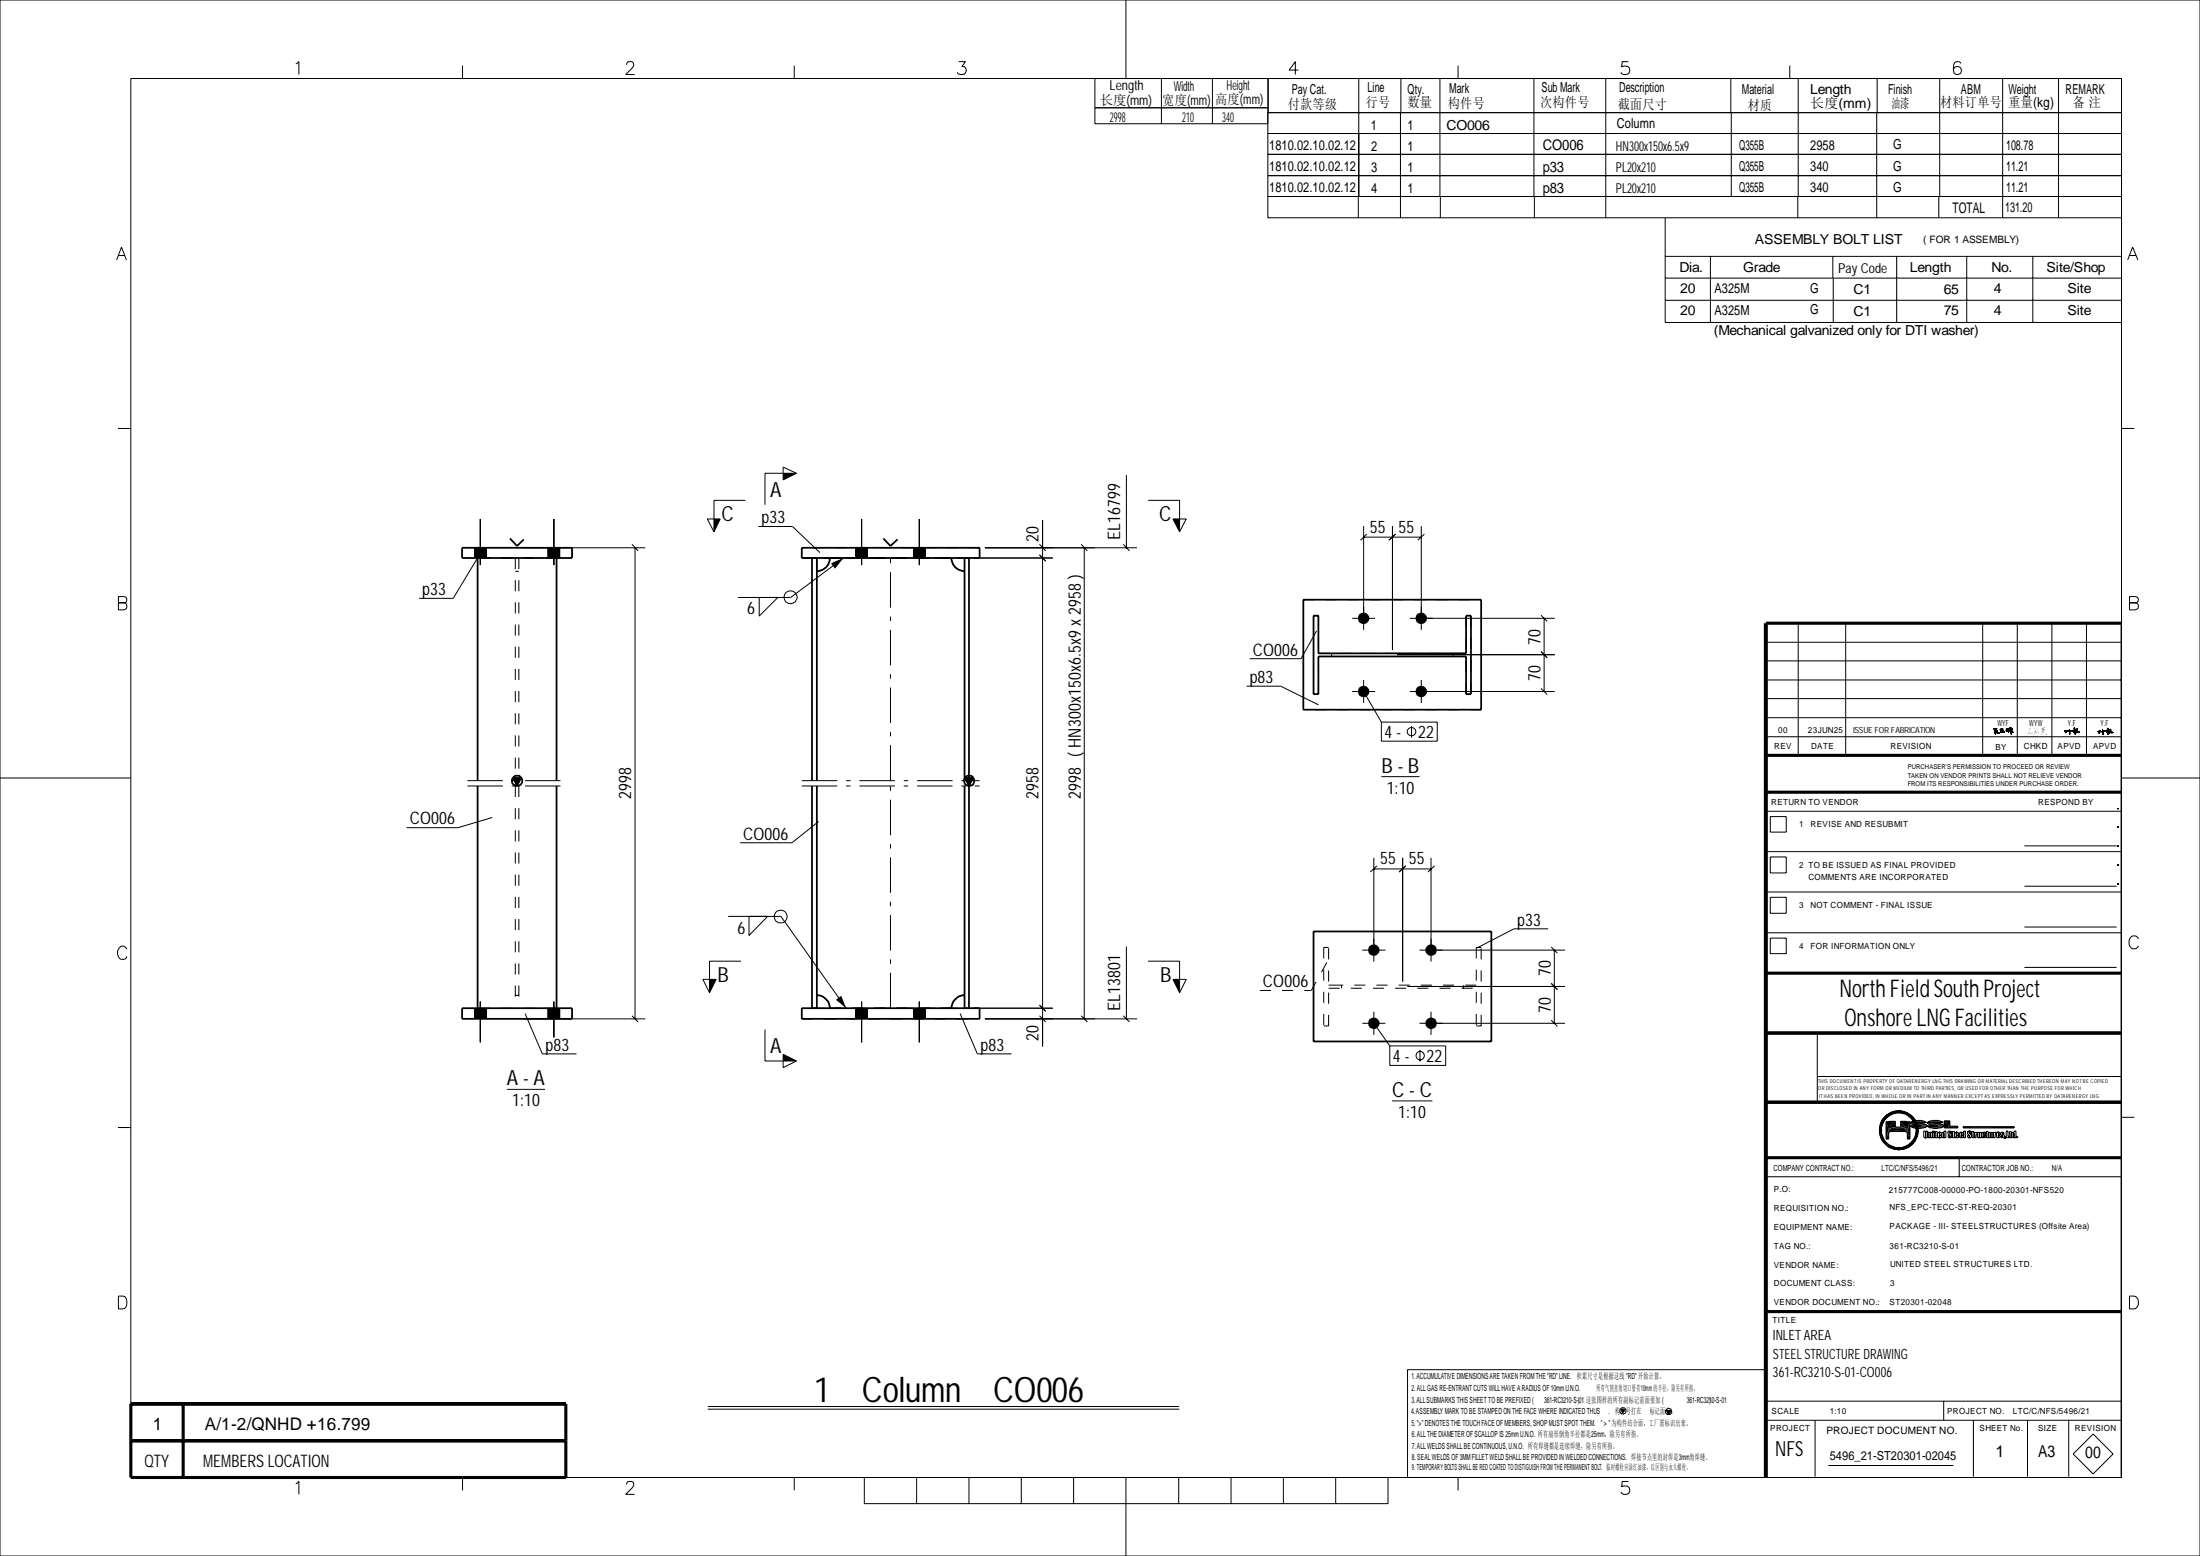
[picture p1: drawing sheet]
<svg xmlns="http://www.w3.org/2000/svg" width="420mm" height="297mm" viewBox="0 0 420 297" stroke-linecap="round" stroke-linejoin="round" font-family="sans-serif">
<g fill="none" stroke="#000" stroke-width=".19">
<path d="M0 0h420v297h-420zM25 15h380v267h-380zM56.5 12.2l.6-.4v2.4M88.3 12.5v2.5M119.6 12.4l.2-.5h1a.84 .84 0 0 1-.2 1.1l-1.1 1.2h1.7M151.6 12.5v2.5M183 11.8h1.3l-.7 .9 .6 .1 .3 .5a.91 .91 0 0 1-.7 .9 .91 .91 0 0 1-1-.4M209 15v8.6h33.1M215 0v15M221.7 15v8.6M231.5 15v8.6M242.1 15v26.6h162.9"/>
<path d="M242.1 15v6.5M247.9 13.4h-1.8l1.2-1.6v2.4M259.4 15v22.5M267.5 15v6.5M274.9 15v22.5M278.4 12.5v2.5M292.9 15v22.5M306.6 15v26.6M310.9 11.8h-1.2l-.1 1a.9 .9 0 0 1 1.3 0 .9 .9 0 0 1-.1 1.3 1.05 1.05 0 0 1-1.3-.3M330.5 15v6.5M341.7 12.5v2.5M343.3 15v22.5"/>
<path d="M358.4 15v6.5M370.3 15v22.5M374.4 12.1a.78 .78 0 0 0-1.4 .1v1.2M382.4 15v26.6M393 15v26.6M209 20.6h33.1M242.1 21.5h162.9M242.1 29.5h162.9M242.1 33.5h162.9M259.3 37.5v4.1M267.4 21.5v20.1M275 37.5v4.1"/>
<path d="M292.9 37.5v4.1M330.5 21.5v16M343.2 37.5v4.1M358.3 21.5v20.1M370.2 37.5v4M405 25.5h-162.9M405 37.5h-162.9M22.3 49.6l.9-2.4 .9 2.4M22.6 48.8h1.2M317.9 57.3h87.1M317.9 41.6v20h87.1M317.9 48.9h87.1"/>
<path d="M317.9 53.1h87.1M326.6 53.2v8.4M326.6 48.9v4.2M349.9 48.9v4.2M350 53.2v8.4M362.1 53.2v8.4M362.1 48.9v4.2M375.5 53.2v8.4M375.5 48.9v4.2M388.1 53.2v8.4M388.1 48.9v4.2M406.2 49.6l1-2.4 1 2.4"/>
<path d="M406.6 48.8h1.2M22.5 81.8h2.5M91.7 99.1v8.8M105.7 99.1v8.8M135 99.1h2.5l-1.2 2.4zM142.3 95.5h-6v6M149.5 89.2l2.6 1.1-2.6 1.3zM152.1 90.3h-6.1v6.1M164.5 99.1v8.8M175.5 99.1v8.8M199.1 99.3v100.4M215.1 90.7v13.9"/>
<path d="M219.2 95.5h6v6M223.9 99.1h2.6l-1.3 2.4zM405 81.8h2.5M22.6 113.9l1.4 .1 .2 .4-.1 .4-.1 .2-.4 .1h.4l.1 .2a.82 .82 0 0 1-.1 .9l-.4 .2h-1zM22.6 115.1h1M90.6 104.6v1.9M91.8 105.5l-5.3 8.7h-6.5M92.8 104.6v1.9M99.7 104.6h23.5M104.6 104.6v1.9M106.8 104.6v1.9M120.6 103.9l1.2 1.3"/>
<path d="M121.2 104.6v89.9M144.8 100.5h6.5l5.2 5M144.9 114v3.6l3.6-3.6M161 106.5l-10 7.5h-10.1M163.4 104.6v1.9M165.6 104.6v1.9M174.4 104.6v1.9M176.6 104.6v1.9M186 106.5h15M188 104.6h29.1M198.5 105.9l1.1 1.2M198.5 103.9l1.1 1.3"/>
<path d="M206.4 103.9l1.2 1.3M207 104.6v89.9M214.5 103.9l1.1 1.3M258.1 118h4.5M260.3 100.4v19.8M260.9 101.9l-1.1 1.2M265.9 100.4v23.6M266.4 101.9l-1.2 1.2M271.4 100.4v19.8M271.4 102.5h-11.1M271.9 101.9l-1.2 1.2M294.2 117.4l1.2 1.2"/>
<path d="M294.8 118v14M296.8 118h-27.6M343.3 119v25.2M352.4 119v25.2M378.5 119v25.2M385.1 119v25.2M391.8 119v25.2M398.4 119v25.2M405 119v162.9M406.6 113.9l1.4 .1a.6 .6 0 0 1 .2 .6 .6 .6 0 0 1-.5 .5 .68 .68 0 0 1 .6 .4 .68 .68 0 0 1-.1 .7l-.5 .2h-1.1zM406.6 115.1h1.1M238 131h6.5l7.2 3.5"/>
<path d="M251.4 120.4l-3 5.3h-9.8M258.1 132h4.5M260.3 129.8v4.4M260.3 132l3.4 5.8M263.7 137.8h10.7v3.7h-10.7zM266.8 125h30M269.2 132h27.6M269.5 138.6v2.2M271.4 129.8v4.4M294.2 131.4l1.2 1.2M294.2 124.4l1.2 1.2M337.1 126.2h67.9"/>
<path d="M337.1 122.6h67.9M337.1 137h67.9M337.1 133.4h67.9M337.1 129.8h67.9M380.7 139.1l.3-.1-.1 .1M380.7 139.8v.1M380.8 139.5h.3M380.8 139.8l-.1 .1M380.9 139l-.2 .2v.2h.2M380.9 139.8l-.2 .1M380.9 139.7v.1M381 139.4h.1"/>
<path d="M381 139.9l-.1 .1M381 139.1h.2M381.1 139.4l-.2 .1M381.1 139.7l-.1 .2M381.2 139.1h.1M381.2 139.4l-.3 .5M381.2 139.3l-.3 .1M381.2 139.4h-.1M381.2 139.4l-.3 .2M381.2 139.4l-.3 .1M381.2 139.4l-.1 .2M381.2 139.6l-.3 .3"/>
<path d="M381.2 139.7l-.2 .2M381.3 139.5h.1M381.3 139.1l-.3 .3h.2M381.3 139.7h.1M381.3 139l-.1 .1M381.3 139.1l-.2 .1M381.3 139.1l-.4 .3M381.3 139.2l-.4 .2M381.3 139.6l-.4 .3M381.3 139.7l-.3 .2M381.3 139.7l-.2 .1M381.3 139.7l-.1 .1 .1-.1"/>
<path d="M381.3 139.7v.1M381.3 139.9h.2M381.3 139.4l-.4 .4M381.3 139.8v.1M381.4 139.8l-.1 .1M381.5 140h.1M381.5 139.9l-.1 .1M381.5 139.9v.1M381.6 140h.1M381.9 139.4h.1M382 139.4l.2 .1-.1 .1M382 139.8h.2"/>
<path d="M382 139.2l-.1 .1M382 139.4l-.1 .1M382.1 139.3l.1 .1-.2 .2h.2M382.1 139.2l.1-.1zM382.2 139.2l-.4 .1M382.2 139.7v.1M382.2 139.8l.2-.2v.2M382.3 139.3v.3l.2-.1M382.3 139.1l-.2 .2M382.4 139.1v.1M382.4 139.4l.1 .1M382.5 139.5l-.2 .3"/>
<path d="M382.5 139.6l-.3 .2M382.6 139.7l-.2 .1 .4-.1M382.9 139.4h.1M383 139.4h.1M383.1 139.4h-.1M383.1 139.4l-.1 .1M383.1 139.4v.2M383.2 139.1l.1 .3M383.2 139v.1M383.3 139l-.1 .1M383.4 139.5l-.3 .1M383.5 139.4l-.4 .2"/>
<path d="M383.5 139.2h.1M383.6 139.4h.4l-.2 .2M383.6 139.4h.1M383.6 139l.2-.1-.3 .2M383.7 139l.4 .1M383.7 139.2l-.1 .1M383.7 139.1l-.2 .1M383.8 139.2h.4M383.8 139.2l-.3 .3v.2M383.8 139.6h.1M383.8 139.2h.1M383.8 138.9h.1"/>
<path d="M383.8 139l-.3 .2M383.8 139.6v.1M383.9 139.8v.1M383.9 138.9l-.4 .3M383.9 138.9h-.2M383.9 139.4h-.1M383.9 139.9l.1-.1v.2M383.9 139.5h.1M384 140v.3M384 139.4h-.2M384 139.4h.1M384 139.5l-.1 .4"/>
<path d="M384 139.5l-.2 .2M384 139.7l-.1 .1M384 139.9l.3-.2-.2 .2M384.1 139.1h.1M384.1 139.6l.1 .1-.2 .3M384.1 139.2l-.1 .2M384.1 139.1l-.5 .3M384.1 139.1l-.1 .1M384.1 139.4l-.3 .3M384.1 139.4l-.3 .2M384.1 139.6l-.2 .2M384.1 139.6l-.2 .3"/>
<path d="M384.2 139.1l-.5 .3 .2-.1M384.2 139.1l-.4 .3M384.2 139.3l.1-.1-.5 .3M384.2 139.2l-.2 .2M384.2 139.2l-.1 .2M384.4 139.7v.1M394.2 139.4v.2M394.3 139.7l.2 .1-.1 .1M394.3 139.9h.1M394.4 139.9h.1M394.5 139.4v.1M394.5 139.6l-.2 .1"/>
<path d="M394.5 139.4h.1M394.5 139.4l-.1 .1M394.5 139.4l-.2 .3M394.6 139.4v.2l.4-.1M394.6 139.4l-.2 .2M394.6 139.4l-.1 .1M395.1 139.4h.1M395.1 139.3v.1M395.1 139.5l.4-.1-.1 .1M395.1 139.5l-.1 .1 .1-.2 .1 .7M395.1 139.5v.1M395.2 139.4h-.1"/>
<path d="M395.2 139.5l-.1 .1M395.4 139.4l-.1 .1M395.7 139.4h.1M395.8 139.4v.1M395.8 139.6l.1 .1M395.8 139.4h-.1M395.8 139.4v.2M396 139.1h.2v.3M396 139.7l.2 .1M396 139.1v.2M396 139.6v.1M396.1 138.9v.2"/>
<path d="M396.1 139l-.1 .1M396.2 139.4v.2M396.2 139.4l-.4 .2M396.2 139.4l-.2 .1M396.2 139.8l-.1 .1M396.2 139.8v.3M396.2 139.6l-.1 .1M396.3 139.5l-.2-.1-.3 .2M396.3 139.4l-.2 .3M396.3 139.5l-.3 .2M396.3 139.5l-.2 .2M396.4 139.4h.1"/>
<path d="M396.4 139.7v.1M396.4 139.3l.3-.2zM396.5 139.2h.2l-.3 .3 .1 .1M396.5 139.4h.1M396.5 139.6v.3l-.1-.1M396.5 139.6l-.1 .1M396.6 139.4h.1M396.6 139.2l-.1 .1M396.7 139.4v.2M396.7 139.8h.4M396.7 139.4h-.2M396.7 139.6l-.1 .1"/>
<path d="M396.7 139.6v.2M396.7 139.7v.1M397 139.7l-.2 .2M400.6 139.5v.1M400.6 139.7h.1M400.6 139.6v.1M400.7 139.7l-.1 .2h.2M400.8 139.5h.2M400.8 139.6l-.2 .1M400.9 139.5l-.2 .1M401 139.6h.1M401 139.5l-.3 .2"/>
<path d="M401 139.5v.1M401.1 139.5l-.1 .1M401.1 139.6l-.1 .1M401.1 139.6h.1M401.2 139.6v.1M401.3 139.6l-.1 .1M401.4 139.4l.1 .1-.2 .1M401.4 139.6l.1 .6M401.6 139.5l-.2 .2 .1 .1M401.6 139.4l-.3 .2M401.7 139.5l-.1 .1M401.7 139.5v.1l.1-.1"/>
<path d="M401.8 139.5l-.1 .1M401.8 139.5v.1M402.1 139.4v.2h.2M402.3 139.7v.1M402.3 139h.1M402.3 139.1h.2v.3l-.3 .3 .1 .1M402.3 139.1v.2M402.4 139l-.1 .1M402.4 139l-.1 .2M402.4 139.4h.1M402.4 139.7h.1M402.4 139.8l.1 .1"/>
<path d="M402.5 139.4l-.3 .2M402.5 139.4l-.1 .1h.2M402.5 139.4v.1M402.5 139.9v.3M402.5 139.6l-.2 .2M402.5 139.9l-.1 .1M402.6 139.4l-.1 .2M402.6 139.7l-.2 .1M402.7 139.5l-.3 .3M402.7 139.5l-.2 .1M402.7 139.5l-.4 .3M402.7 139.6l-.3 .2"/>
<path d="M402.8 139.4h.2v.3M402.8 139.6h.1M402.8 139.4l.2-.2-.2 .2M402.8 139.5v.1M402.8 139.9h.1M402.8 139.4v.1M402.8 139.6v.2M402.8 139.3v.1M402.8 139.9v.1M402.8 139.8v.1M402.9 139.3l.1 .1M402.9 139.2l-.1 .1"/>
<path d="M403 139.7l.1 .1M403 139.4h-.2M403 139.4l-.2 .2M403 139.7l-.1 .1M403.1 139.9h.3M403.1 139.8l-.1 .1M403.1 139.8v.1M403.2 139.8l-.1 .1M403.3 139.9l.1-.1zM403.4 139.7v.2M403.4 139.8v.1M0 148.5h25"/>
<path d="M94 156l-6.5 2h-9.9M156.3 156.8l-5.1 4.1h-9.9M263.7 148.3h7.3M337.1 154.9h67.9M337.1 140.6h67.9M338 155.9h3v2.9h-3zM380.9 140h.1M396.2 140.1h.1M396.2 140v.1M401.6 140.1l-.1 .1zM402.5 140.1h.1M402.5 140.2h.1"/>
<path d="M402.6 140.1l-.1 .1M402.6 140v.1M404.3 154.3h.2M404.3 157.9h.2M405 148.5h15M139 174.9h10.1l12.4 17.5M143 174.9v3.7l3.6-3.7M262.3 163.7v19.9M262.9 165.3l-1.3 1.2M267.8 163.7v23.7M268.4 165.3l-1.3 1.2M273.2 163.7v19.9"/>
<path d="M273.2 165.9h-10.9M273.9 165.3l-1.3 1.2M295.6 177.3h-6.5l-7.1 3.6M337.1 162.6h67.9M337.1 178.1h67.9M337.1 170.3h67.9M338 163.6h3v3h-3zM338 171.3h3v3h-3zM338 179.1h3v2.9h-3zM386.5 161.5h17.6M386.5 169.2h17.6M386.5 177h17.6"/>
<path d="M404.3 161.5h.2M404.3 165.1h.2M404.3 168.7h.2M408.3 179.2a.91 .91 0 0 0-1.1-.6 .91 .91 0 0 0-.7 1 1.12 1.12 0 0 0 .2 1.2 1.12 1.12 0 0 0 1.2 .2l.4-.5M24.2 181.2a.83 .83 0 0 0-.8-.6 .83 .83 0 0 0-.8 .6 1.44 1.44 0 0 0 .6 1.9 .78 .78 0 0 0 1-.6M90.6 192.4v2.1M91.7 191.2v7.8M92.8 192.4v2.1M99.7 194.5h23.5M100.2 193.5l3.3 7.7h6.6M104.6 192.4v2.1M105.7 191.2v6.8"/>
<path d="M106.8 192.4v2.1M120.6 193.9l1.2 1.2M134.2 186.9h2.5l-1.2 2.6zM141.5 183.5h-6v6M146 196.5v6h6.1M163.4 192.4v2.1M164.5 191.2v7.8M165.6 192.4v2.1M174.4 192.4v2.1M175.5 191.2v7.8M176.6 192.4v2.1M183.3 193.5l3.3 7.7h6.5"/>
<path d="M186 192.4h15M188 194.5h29.1M198.5 193.9l1.1 1.2M198.5 191.9l1.1 1.1M206.4 193.9l1.2 1.2M214.5 193.9l1.1 1.2M215.1 180.7v13.8M219.2 183.5h6v6M223.9 186.9h2.6l-1.3 2.6zM260.1 181.4h4.4M260.1 195.3h4.4M262.3 193.1v4.4"/>
<path d="M262.3 195.3l3 4.3M265.3 199.6h10.7v3.8h-10.7zM268.7 188.3h30.1M271 181.4h27.8M271 195.3h27.8M273.2 193.1v4.4M296.2 194.7l1.1 1.2M296.2 187.7l1.1 1.2M296.2 180.8l1.1 1.1M296.8 181.4v13.9M347 197.2v13.1M386.5 184.7h17.6"/>
<path d="M22.5 215.2h2.5M96.8 207.9h7.3M149.5 201.3l2.6 1.2-2.6 1.3zM265.8 210.1h7.7M271.1 200.4v2.2M347 205.5h58M358.8 215.7h.4M358.8 215.7v.1M358.8 215.7a3.7 3.7 0 0 1 3.7-3.7 3.7 3.7 0 0 1 3.8 3.7M358.8 215.7a3.7 3.7 0 0 0 3.7 3.8 3.7 3.7 0 0 0 3.8-3.8M359.2 215.7l-.4 .4M359.2 217.5l.4-.2-.4 .3"/>
<path d="M359.2 215.5l-.4 .4M359.2 215.6l-.4 .4M359.2 215.8l-.4 .4M359.2 215.9l-.4 .4M359.2 216.1l-.4 .3M359.2 216.2l-.3 .3M359.2 216.2l-.3 .4M359.2 216.3l-.3 .4M359.2 216.4l-.3 .4M359.2 215.1l-.4 .5M359.2 215.2l-.4 .4M359.2 215.3l-.4 .4"/>
<path d="M359.2 215.7a3.3 3.3 0 0 1 3.3-3.3 3.3 3.3 0 0 1 3.3 3.3M359.2 215.7a3.3 3.3 0 0 0 3.3 3.3 3.3 3.3 0 0 0 3.3-3.3M359.3 216.6l-.3 .3M359.3 216.7l-.3 .3M359.3 216.7l-.3 .4M359.3 214.7l-.5 .6M359.3 214.9l-.5 .5M359.4 216.8l-.3 .4M359.4 216.9l-.3 .4M359.4 217l-.2 .3M359.4 214.5l-.6 .6M359.5 217.1l-.3 .2"/>
<path d="M359.5 217.2l-.3 .2M359.5 214.4l-.6 .7M359.6 217.3l-.3 .4M359.6 214.1l-.7 .8M359.7 217.4l-.4 .4M359.7 217.5l-.3 .3 .3-.2M359.8 217.7l-.3 .2M359.8 217.8l-.2 .2M359.8 213.9l-.9 .8M359.9 217.8l-.3 .3M359.9 217.8l-.2 .4 .3-.3M360.1 218.6l.3-.2-.2 .3"/>
<path d="M360.1 214.1h.5v1.2l.2 .3h3l.4-.3v-1.2h.5v3.3h-.5v-1.2l-.4-.2h-3l-.2 .2v1.2h-.5zM360.2 218.1l-.4 .3 .3-.4-.4 .3M360.3 218.3l-.3 .2 .3-.3-.4 .2M360.3 212.7l-.8 .9M360.5 218.4l-.2 .3M360.6 218.4l-.3 .4M360.7 218.5l-.4 .3M360.7 212.5l-1.5 1.4M360.7 214h1.2l.1 1.1h.9v-1.1h1.1v1.1l-.7 .4h-1.9l-.5-.2-.2-.3zM360.8 218.5l-.4 .4M360.8 218.6l-.3 .3M360.8 218.6l-.2 .3"/>
<path d="M360.9 218.7l-.2 .3 .3-.3M360.9 212.3l-1.7 1.8M361.1 218.8l-.3 .3M361.1 212.3l-2 2.1M361.2 218.8l-.4 .3M361.3 218.9l-.4 .2M361.3 212.2l-2.3 2.3M361.4 218.9l-.4 .3M361.4 218.9l-.3 .3M361.4 212.2l-.8 .8M361.5 218.9l-.3 .4M361.6 218.9l-.3 .4"/>
<path d="M361.6 212.1l-.7 .8M361.7 218.9l-.3 .4M361.8 219l-.4 .4M361.8 212.1l-.7 .6M361.9 219l-.4 .4M362 219l-.4 .4M362 212.1l-.6 .5M362 219l-.3 .5M362 212l-.5 .6M362.2 219l-.4 .5M362.2 212l-.5 .5M362.3 219.1l-.4 .4"/>
<path d="M362.3 212l-.4 .5M362.4 219.1l-.4 .4M362.5 219.1l-.4 .4M362.5 212l-.5 .4M362.5 212l-.4 .4M362.6 219.1l-.4 .4M362.6 212l-.4 .4M362.7 219.1l-.4 .4M362.8 212l-.4 .4M362.9 212l-.4 .4M362.9 219l-.4 .5M363 219l-.5 .5"/>
<path d="M363 212l-.5 .4M363.1 212l-.4 .4M363.1 219l-.5 .5M363.1 212.1l-.3 .3M363.3 219l-.5 .5M363.3 212.1l-.4 .3M363.4 218.9l-.5 .6M363.4 212.1l-.4 .3M363.5 212.1l-.4 .4M363.6 218.9l-.5 .6M363.6 212.2l-.4 .3M363.6 212.2l-.3 .3"/>
<path d="M363.7 212.2l-.3 .3M363.8 212.3l-.3 .3M363.8 218.9l-.7 .6M363.9 212.3l-.3 .3M363.9 212.7l.3-.3-.2 .4M364 212.3l-.4 .3M364 218.8l-.7 .7M364.1 212.3l-.4 .4M364.2 212.3l-.4 .4M364.2 218.6l-.7 .8M364.3 212.5l-.2 .3M364.3 212.9l.4-.2-.3 .3"/>
<path d="M364.4 212.5l-.2 .4 .3-.3M364.6 212.6l-.4 .3M364.7 218.3l-1.1 1.1M364.7 212.8l-.2 .2M364.8 214.2h2.9M364.8 214.1l2.9 .1M364.8 212.9l-.2 .2M364.8 213.4l.4-.3-.3 .3M364.8 214.2v.3l.3 .1 1.7 .3-.3 .2h-.4l-.3-.2h-1.1l.4 .3 .7 .1M364.9 212.9l-.3 .3M364.9 212.9l-.2 .3M364.9 214.1l-.1 .1"/>
<path d="M365 212.9l-.3 .4M365.1 213l-.4 .4M365.3 213.2l-.4 .3M365.3 213.9l.3-.3-.3 .4M365.3 218.2l-.4 .4M365.3 213.3l-.3 .2M365.3 213.4l-.2 .2M365.3 214l-.3 .1M365.4 213.4l-.3 .3M365.4 213.4l-.2 .4 .3-.3M365.7 217.8l-1.2 1.1M365.7 213.7l-.4 .3"/>
<path d="M365.7 213.8l-.3 .3M365.8 213.9l-.4 .3M365.8 214l-.3 .3 .3-.3M365.8 213.9l-.5 .1M365.8 213.9h1.1l.6 .2M365.8 215.7h.5M365.8 217.5l-1.6 1.6M365.8 214.1l-.3 .3M365.8 214.2l-.2 .3M365.9 217.3l-1.9 1.9M365.9 214.3l-.3 .2M365.9 214.3l-.2 .3"/>
<path d="M365.9 214.3l1.8 .3 .2 .4-.5 .3h-1.6M366 214.5l-.3 .3M366 214.5l-.3 .4M366 217.1l-2.2 2.2M366 214.4l-.3 .3M366 214.2l-.1 .1M366.1 216.7l-.8 .8M366.1 214.7l-.3 .4M366.1 214.8l-.3 .3M366.1 214.9l-.3 .3M366.1 216.9l-1.1 1M366.2 216.2l-.5 .5"/>
<path d="M366.2 216.1l-.4 .4M366.2 215.1l-.4 .3M366.2 215.5l-.4 .3M366.2 216.3l-.5 .5M366.2 216.4l-.6 .6M366.2 216.6l-.7 .7M366.2 215l-.4 .3M366.2 215.1l-.4 .4M366.2 215.2l-.4 .4M366.2 215.3l-.4 .4M366.3 215.6l-.5 .4M366.3 215.6l-.5 .5"/>
<path d="M366.3 215.8l-.5 .4M366.3 215.9l-.5 .5M366.6 214.2l1.2 .1M367.3 215.9h.3v1.1l.1-1.1h.3v1.3h-.6zM367.7 214.2v.1M368 214.2h2.9M368 214.1l2.9 .1M368 214.2v.3l.3 .1 1.4 .2 .3 .2-.7 .1-.2-.2h-1.1l.3 .3 .8 .2 1.6-.2a.34 .34 0 0 0 .3-.1 .34 .34 0 0 0 0-.4l-.8-.2-1.1-.1v-.2M368.1 214.1l-.1 .1M368.1 216.2h.8v1h-.3v-.9l-.1 .9h-.4zM368.2 214.1l.8-.2h1l.8 .2M369 216.2h.3v1h-.3z"/>
<path d="M369 215.9h.3v.2h-.3zM369.5 216h.3l.1 .2v1h-.4zM369.7 214.2h1.2M370.1 216.2l.2-.1 .4 .2v.4h-.5v.3l.1-.3h.4l-.1 .5-.6-.1-.1-.7zM370.2 216.3l.1 .2zM370.8 216.2h.4v-.3h.3v1.3l-.7-.1zM371.1 216.3l.1 .7zM371.2 214h1.1v1h1.5v.3h-2.6zM371.2 217.1v.1M372 215.9l.6 .1v.3h-.2l-.2-.2 .2 .4a.41 .41 0 0 1 .2 .6 .41 .41 0 0 1-.7 0v-.4h.3v.3h.2l-.5-.8zM372.8 216h.3l.1 .2v1h-.4zM373.4 216.2l.2-.1 .4 .2v.4h-.5v.3l.1-.3h.4l-.1 .5h-.5l-.2-.3v-.5z"/>
<path d="M373.5 216.3l.1 .2zM374.2 216.2l.3-.1 .3 .2v.4h-.4v.3l.1-.3h.3l-.1 .5h-.5l-.1-.2v-.7zM374.4 216.3l.1 .2zM374.8 215.1h9.8v.2h-9.8zM374.9 215.9h.3v1.3h-.3zM375.8 215.9l.5 .1v.3h-.3l-.1-.2h.2l.1 .3a.44 .44 0 0 1 .2 .7 .44 .44 0 0 1-.7 0v-.4h.2l.2 .3v-.3l-.4-.2zM376.5 216h.4v.2v1l-.4-.1zM377.5 216.2h.4v.8l.1-.8h.3v1h-.7l-.1-1.1-.1 .1h-.4v1h.3v-.6l.2-.1M378 217.1v.1M378.5 216.2l.4-.1 .3 .2v.8l.4 .1v-1.2h-.4l-.1 .5h-.3l-.1-.2v.7l.2-.3h.2l-.1 .5-.5-.1zM379.7 216.2h.4v.8l.1-.8h.3v1h-.8zM380.6 216.2h.3l.2-.1-.2 1.1h-.3z"/>
<path d="M381.2 216.2a.41 .41 0 0 1 .6 0v.5h-.3v.3l.1-.3h.2v.5h-.5zM381.5 216.3l.1 .2zM382.7 216.9h.2v.4h-.2v-.6l-.3-.2v-.2l-.1 .2h.3v-.3a.37 .37 0 0 0-.4-.1 .37 .37 0 0 0-.3 .3l.1 .3 .4 .1v.2l-.1-.2h-.3l.1 .4h.4l.2-.2M383 215.9h.4v1h.1v.3h-.5zM384.1 217h-.1v-.8v-.2h-.3v1.2h.4v-1l.3-.1 .2 .1v-.3h.3v1.3l-.8-.1M384.5 216.3l.1 .7zM385 216.9h.2v.3h-.2zM405 213.3h2.5M337.1 224.6h67.9M374.1 221v3.6M22.6 247.4h.9a1.39 1.39 0 0 1 .5 2.1l-.5 .4h-.9zM406.6 247.4h.8a1.3 1.3 0 0 1 .9 1.2 1.3 1.3 0 0 1-.9 1.3h-.8z"/>
<path d="M135.1 268.5h90M135.1 269h90M318.1 269.2l.5 .8 .5-.8M337.1 271.1h67.9M337.1 267.5h67.9M346.5 271.1v10.8M349.1 279.7h23.9M371.1 267.5v3.6M376.8 271.1v10.8M387.1 271.1v10.8M395 271v10.9M395.8 277.5l3.8-3.8 3.8 3.8-3.8 3.8z"/>
<path d="M56.5 283.2l.6-.4v2.4M88.3 282v2.5M119.6 283.4a.46 .46 0 0 1 .5-.6h.5a.55 .55 0 0 1 .4 .3 .55 .55 0 0 1-.1 .6l-1.4 1.5h1.7M151.6 282v2.5M165 282v5h100v-5M175 282v5M185 282v5M195 282v5M205 282v5M215 282v15M225 282v5M235 282v5"/>
<path d="M245 282v5M255 282v5M278.4 282v2.5M310.9 282.8h-1.2l-.1 1a.9 .9 0 0 1 1.3 0 .9 .9 0 0 1-.1 1.4 1.05 1.05 0 0 1-1.3-.4M337.1 282v-20.5h-68.4v20.5"/>
<circle cx="373.7" cy="13.5" r=".79"/>
<circle cx="150.9" cy="114" r="1.24"/>
<circle cx="269.5" cy="139.6" r=".82"/>
<circle cx="149.1" cy="175" r="1.24"/>
<circle cx="271.2" cy="201.5" r=".81"/>
<circle cx="309.9" cy="269.3" r=".59"/>
<circle cx="318.6" cy="269.4" r=".61"/>
</g>
<path d="M337.1 119h67.9M337.1 151.2h67.9M337.1 144.2h67.9M337.1 197.2h67.9M337.1 185.8h67.9M337.1 210.4h67.9M337.1 221h67.9M337.1 250.4h67.9M25 268h83v14h-83zM25 275h83M35 268v14" fill="none" stroke="#000" stroke-width=".59"/>
<g fill="#000">
<path d="M149.5 90.3h2.6l-2.6 1.3zM136.3 99.1h1.2l-1.2 2.4zM158.7 107.5l2.3-1-1.6 2zM223.9 99.1h1.3v2.4zM98 148.5h1.5l-.8 1.4zM184.2 148.5h1.6l-.8 1.4zM135.5 186.9h1.2l-1.2 2.6zM159.6 190.8l1-.7 .9 2.3zM223.9 186.9h1.3v2.6zM149.5 201.3l2.6 1.2h-2.6zM360.1 214.1h.5v1.2zM360.1 214.1l.5 1.3z"/>
<path d="M360.1 214.1l.5 1.4zM360.1 214.1l.5 1.4-.5 1.9zM360.6 215.5l.1 .1-.6 1.8zM360.7 215.6l-.6 1.8zM360.8 215.6l-.7 1.8zM360.6 216.2v1.2h-.5zM360.6 216.2l-.5 1.2zM360.8 215.6l-.2 .6zM360.7 214h1.2l-1.1 1.1zM360.7 214l.1 1.1zM360.8 215.6l-.2 .5zM360.8 215.6l-.1 .5z"/>
<path d="M360.8 215.6l-.1 .4zM360.8 215.1v.1zM360.8 215.6v.4zM360.8 215.1l.1 .2zM360.8 215.1l.2 .2zM360.8 215.1l.3 .3zM360.8 215.1l.5 .3zM360.8 215.1l.6 .4zM360.8 215.1l.7 .4zM360.8 215.1l.9 .4zM360.8 215.1h1.2zM360.8 215.1l1.1-.1z"/>
<path d="M360.8 215.1l1.1-1.1v1zM360.8 215.1l1.1 .4zM360.8 215.1h1.3zM360.8 215.1h1.1zM360.8 215.1l1.3 .4zM360.8 215.1h1.5zM362.3 215.1l1.5 .2zM360.8 215.1l1.6 .4zM362.4 215.1l1.4 .2zM360.8 215.1l1.7 .4zM362.6 215.1l1.2 .2zM360.8 215.1l1.9 .4z"/>
<path d="M362.7 215.1l1.1 .2zM362.8 215.1h.1l.9 .2zM362.9 214h1.1l-.2 1.3zM362.9 214l.9 1.3-.9-.3zM362.9 215l.9 .3zM363.8 215.6l.1 .4zM363.9 215.6v.4zM363.8 215.3l.2-.2zM364 215.1l-.2 .2zM364 215l-.2 .3zM364 214v1l-.2 .3zM364 215.6l-.1 .4z"/>
<path d="M364.1 215.5l-.2 .5zM364.2 214.1h.5l-.5 1.2zM364.7 214.1l-.5 1.3zM364.7 214.1l-.8 1.9zM364.2 215.4l-.3 .6zM364.2 216.2l.5 1.2h-.5zM364.2 216.2l.5 1.2zM364.7 214.1v3.3l-.5-1.2zM364.7 214.1l-.6 2.1zM364.7 214.1l-.7 2zM364.7 214.9l1.2 .1zM364.7 214.9l1.3 .1z"/>
<path d="M364.7 214.9l1.4 .2zM364.7 215l1.7 .1zM364.8 214.2v.2zM364.8 214.2v.3zM364.8 214.2l.1 .3zM364.8 215.1h1.6zM364.9 215.1h1.6zM364.9 214.1l-.1 .1zM364.8 214.2l.2 .3zM364.8 214.2l.3-.2zM364.8 214.2l.3 .4zM365 215.1h1.5z"/>
<path d="M364.8 214.2l.4-.2zM365.1 215.2l1.4-.1zM365.2 215.2l1.5-.2zM364.8 214.2l.5-.2zM364.8 214.2l.5 .4h-.2zM364.8 214.2l.5 .5zM365.2 215.2l1.5-.2-1.4 .3zM364.8 214.2l.6-.2zM365.3 215.3l1.4-.3zM364.8 214.2l.8-.2zM364.8 214.2l.7 .5h-.2zM365.4 215.3l1.3-.3z"/>
<path d="M364.8 214.2l1-.3zM364.8 214.2l.9 .5zM364.8 214.2l1 .5zM365.6 215.3l1.1-.3zM364.8 214.2l1.1-.3zM364.8 214.2l1.1 .6zM365.8 215.3l.9-.3-.8 .4zM364.8 214.2l1.2 .2zM364.8 214.2l1.1 .2zM364.8 214.2l1.3-.3zM364.8 214.2l1.5 .2zM364.8 214.2h1.2z"/>
<path d="M365.9 215.4l.8-.4zM366.1 215.4l.7-.4zM364.8 214.2h1.3zM364.8 214.2l1.5-.3zM364.8 214.2l1.4 .6h-.3zM364.8 214.2l1.5 .6zM366.3 214.4l1.2 .2zM364.8 214.2h1.5zM364.8 214.2l1.6-.3zM366.3 215.4l.5-.4zM366.4 214.4l1.1 .2zM364.8 214.2l1.6 .6z"/>
<path d="M366.4 214.5l1.1 .1zM364.8 214.2l1.9-.3zM366.8 215l-.3 .4h-.1zM364.8 214.2l1.8 .7zM366.6 214.5l.9 .1zM366.8 215l-.1 .4h-.2zM364.8 214.2l2 .7zM366.9 214.5l.6 .1zM366.8 215l.1 .3-.2 .1zM366.8 215l.2 .3zM367 214.5l.5 .1zM366.8 215l.4 .3h-.2z"/>
<path d="M366.8 214.9l.4 .4zM367.2 214.5l.3 .1zM366.8 214.9l.6 .4h-.2zM367.4 214.5l.1 .1zM366.8 214.9l.7 .3-.1 .1zM366.8 214.9l.8 .3zM364.8 214.2l2.8 1zM364.8 214.2l2.9 .9-.1 .1zM364.8 214.2l3 .5zM366.4 214.2l1.4 .1zM366.4 214.2l1.3 .1zM366.3 214.2h1.4z"/>
<path d="M364.8 214.2l3 .9h-.1zM364.8 214.2l3.1 .6zM366.6 214.3h1.2zM366.6 214.2l1.2 .1zM364.8 214.2l3.1 .8-.1 .1zM364.8 214.2l3.1 .8zM364.8 214.2l3.1 .7zM368 214.9l1.1 .1zM368 214.9l1.2 .1zM368 214.9l1.3 .2zM368 215l1.5 .1zM368 214.2v.2z"/>
<path d="M368 214.2v.3zM368 215.1h1.6zM368 214.2l.1 .3zM368.1 215.1h1.6zM368.1 214.1l-.1 .1zM368 214.2l.2 .3zM368 214.2l.3-.2zM368 214.2l.3 .4zM368.2 215.1h1.5zM368 214.2l.4-.2zM368 214.2l.4 .4zM368.3 215.2l1.4-.1z"/>
<path d="M368.4 215.2l1.4-.2zM368 214.2l.6-.2zM368 214.2l.5 .4zM368 214.2l.6 .5zM368.4 215.2l1.4-.2-1.2 .3zM368.6 215.3l1.2-.3zM368 214.2l.8-.2zM368 214.2l.7 .5h-.1zM368 214.2l.8 .5zM368 214.2l1-.3zM368 214.2l1 .5zM368.8 215.3l1-.3z"/>
<path d="M368 214.2l1.1-.3zM368 214.2l1.1 .2zM368 214.2l1.1 .6zM369 215.3l.8-.3-.7 .4zM368 214.2l1.2 .2zM368 214.2h1.1zM368 214.2l1.3-.3zM368 214.2l1.4 .2zM368 214.2h1.2zM368 214.2l1.3 .6zM369.1 215.4l.7-.4zM369.3 215.4l.7-.4z"/>
<path d="M368 214.2l1.5-.3zM369.4 214.4l1.4 .2zM368 214.2l1.5 .6zM368 214.2h1.5zM368 214.2l1.7-.3zM369.5 215.4l.5-.4zM369.6 214.4l1.2 .2zM368 214.2l1.7 .6zM369.7 214.5l1.1 .1zM368 214.2l1.8-.3zM370 215l-.3 .4h-.1zM368 214.2l1.8 .7z"/>
<path d="M369.8 214.5l1 .1zM368 214.2l2-.3zM368 214.2l1.9 .7zM370 215l-.1 .4h-.2zM370 215l.1 .3-.2 .1zM370.1 214.5l.7 .1zM370 215l.2 .3h-.1zM370.2 214.5l.6 .1zM370 215l.4 .3h-.2zM369.9 214.9l.5 .4zM370.4 214.5l.4 .1zM369.9 214.9l.6 .4z"/>
<path d="M370.5 214.5l.3 .1zM369.9 214.9l.8 .3-.2 .1zM369.9 214.9l.9 .3zM368 214.2l2.8 1zM368 214.2l2.9 .5zM368 214.2l2.9 .9-.1 .1zM368 214.2l2.9 .9zM368 214.2l3 .5zM369.8 214.3h1.1zM369.7 214.2l1.2 .1zM369.5 214.2h1.4zM368 214.2l3 .9z"/>
<path d="M368 214.2l3.1 .7zM368 214.2l3 .6zM368 214.2l3.1 .7-.1 .1zM371.2 214h1.1v1zM371.2 214l1.1 1-1.1 .3zM372.3 215h1.5v.3zM309.4 269h1l-.6 .9zM318.1 269.2h1l-.5 .8z"/>
<path d="M90.6 104.6h2.2v1.9h-2.2z" fill-rule="evenodd"/>
<path d="M90.6 104.6h2.2v1.9h-2.2z" fill-rule="evenodd"/>
<path d="M104.6 104.6h2.2v1.9h-2.2z" fill-rule="evenodd"/>
<path d="M104.6 104.6h2.2v1.9h-2.2z" fill-rule="evenodd"/>
<path d="M163.4 104.6h2.2v1.9h-2.2z" fill-rule="evenodd"/>
<path d="M163.4 104.6h2.2v1.9h-2.2z" fill-rule="evenodd"/>
<path d="M174.4 104.6h2.2v1.9h-2.2z" fill-rule="evenodd"/>
<path d="M174.4 104.6h2.2v1.9h-2.2z" fill-rule="evenodd"/>
<path d="M387.3 139.6h.1v-.2v.2l.1-.1-.1 .5v-.4z" fill-rule="evenodd"/>
<path d="M387.1 139.2l.6-.1z" fill-rule="evenodd"/>
<path d="M388.4 139.5l.1 .3z" fill-rule="evenodd"/>
<path d="M388.5 139h.6z" fill-rule="evenodd"/>
<path d="M388.7 139.1l-.1 .9 .3-.1h-.2l.2-.1v-.5v.4l.1-.2-.1 .4 .4 .1h-1a.24 .24 0 0 0 .3 0 .24 .24 0 0 0 0-.4z" fill-rule="evenodd"/>
<path d="M389.9 139h.5l-.1 .2-.3-.1h.4l-.2 .3 .2-.3a.22 .22 0 0 0-.3 0 .22 .22 0 0 0 0 .3v-.2l-.2 .1 .2-.3zM389.8 139v.4z" fill-rule="evenodd"/>
<path d="M390.1 139.4v.1z" fill-rule="evenodd"/>
<path d="M390.1 139.2l.2 .1z" fill-rule="evenodd"/>
<path d="M390 138.9h.4z" fill-rule="evenodd"/>
<path d="M389.8 139.6l.6-.2z" fill-rule="evenodd"/>
<path d="M386.9 140.1l1.1-.1z" fill-rule="evenodd"/>
<path d="M390 139.6l.1 .2 .1-.2a.34 .34 0 0 0 .3 .5l.2 .1-.4-.2-.2-.2-.5 .3 .5-.2z" fill-rule="evenodd"/>
<path d="M90.6 192.4h2.2v2.1h-2.2z" fill-rule="evenodd"/>
<path d="M90.6 192.4h2.2v2.1h-2.2z" fill-rule="evenodd"/>
<path d="M104.6 192.4h2.2v2.1h-2.2z" fill-rule="evenodd"/>
<path d="M104.6 192.4h2.2v2.1h-2.2z" fill-rule="evenodd"/>
<path d="M163.4 192.4h2.2v2.1h-2.2z" fill-rule="evenodd"/>
<path d="M163.4 192.4h2.2v2.1h-2.2z" fill-rule="evenodd"/>
<path d="M174.4 192.4h2.2v2.1h-2.2z" fill-rule="evenodd"/>
<path d="M174.4 192.4h2.2v2.1h-2.2z" fill-rule="evenodd"/>
<circle cx="260.3" cy="118" r="1.11"/>
<circle cx="271.3" cy="118" r="1.11"/>
<circle cx="260.3" cy="132" r="1.11"/>
<circle cx="271.3" cy="132" r="1.11"/>
<circle cx="262.3" cy="195.3" r="1.11"/>
<circle cx="262.3" cy="181.4" r="1.11"/>
<circle cx="273.2" cy="181.3" r="1.09"/>
<circle cx="273.2" cy="195.3" r="1.09"/>
</g>
<path d="M337.1 119v163" fill="none" stroke="#000" stroke-width=".76" stroke-linecap="butt"/>
<path d="M360.8 215.2h3M364.8 214.1h2.6M368 214.1h2.5M374.8 215.2h9.8" fill="none" stroke="#000" stroke-width=".25"/>
<path d="M360.8 215.3h2.7M364.8 214.4h2.9M368 214.4h2.8" fill="none" stroke="#000" stroke-width=".42"/>
<g fill="none" stroke="#000" stroke-width=".34">
<path d="M88.2 104.6h21v1.9h-21zM91.2 106.5v42.5M97.4 102.8l1.3 1.4 1.3-1.2M106.3 106.5v42.5M153.1 104.6h33.9v1.9h-33.9zM155 106.5v42.5M156 106.5v42.5M158.4 106.5a2.46 2.46 0 0 1-2.4 2.6M168.7 102.8l1.3 1.4 1.4-1.2M181.6 106.5a2.6 2.6 0 0 0 2.5 2.6M184.1 106.5v42.5M185 106.5v42.5"/>
<path d="M248.8 114.5h34v21h-34zM250.8 117.5h.9v7.2h28.2v-7.2h.9v15h-.9v-7.2h-28.2v7.2h-.9zM91.2 150v42.4M98 148.5h1.5l-.8 1.4zM106.3 150v42.4M155 150v42.4M156 150v42.4M184.1 150v42.4M184.2 148.5h1.6l-.8 1.4zM185 150v42.4M250.8 177.8h33.9v21h-33.9zM88.2 192.4h21v2.1h-21z"/>
<path d="M153.1 192.4h33.9v2.1h-33.9zM156 190a2.46 2.46 0 0 1 2.4 2.4M184.1 190a2.61 2.61 0 0 0-2.5 2.4M360.8 215.2h2.9M363.9 215.8h-3.1M364.8 214h2.1M368 214h2.2M371.2 215.1h2.6"/>
<circle cx="98.7" cy="149.1" r="1"/>
<circle cx="185.1" cy="149" r=".99"/>
</g>
<g fill="none" stroke="#000" stroke-width=".19" stroke-dasharray="2.1 2.1" stroke-linecap="butt">
<path d="M98.4 106.5v42.5M99.1 106.5v42.5M99.1 109.1h-.7M106.3 106.5h-15.1M153.1 106.5h33.9M155 106.5h1M156 109.1v-2.6M156 106.5h-1M156 109.1l.5-.1M156.5 109a2.47 2.47 0 0 0 1.9-2M158.4 106.5h23.2M158.4 107v-.5"/>
<path d="M181.6 106.5h-23.2M181.6 106.5l.1 .5M181.7 107a2.47 2.47 0 0 0 1.9 2M183.6 109l.5 .1M184.1 106.5h.9M185 106.5h-.9M187 104.6h-33.9M248.8 114.5h34M250.8 117.5h.9M251.7 117.5v15M279.9 117.5h.9M280.8 117.5v15"/>
<path d="M250.8 132.5v-15M251.7 132.5h-.9M251.7 124.7h28.2M254 125.3h-2.3M254.3 125.3v-.6M277.5 125.3v-.6M279.9 125.3h-25.9M279.9 132.5v-15M280.8 132.5h-.9M282.8 135.5h-34M98.4 150v42.4M99.1 150v42.4"/>
<path d="M284.7 177.8h-33.9M99.1 190h-.7M106.3 192.4h-15.1M153.1 194.5h33.9M155 192.4h1M156 192.4h-1M156.5 190h-.5M158.4 192.4h23.2M158.4 192.4v-.4M158.4 192a2.74 2.74 0 0 0-1.9-2M181.7 192l-.1 .4M183.6 190a2.74 2.74 0 0 0-1.9 2"/>
<path d="M184.1 192.4h.9M184.1 190h-.5M185 192.4h-.9M187 192.4h-33.9M240.5 189.1h9.9M250.8 198.8h33.9M252.7 180.8v15M252.7 195.8h1M253.3 183.7l-2.9 5.4M253.7 195.8v-15M253.7 188.6h28.2M253.7 180.8h-1"/>
<path d="M255.4 188h-1.7M256.1 188.6v-.6M279.4 188.6v-.6M281.9 180.8v15M281.9 195.8h.9M281.9 188h-26.5M282.8 195.8v-15M282.8 180.8h-.9"/>
</g>
<path d="M89.2 149h19M89.2 150h19M153.1 149h33.9M153.1 150h33.9M170 149v-42.5M170 192.4v-42.4" fill="none" stroke="#000" stroke-width=".19" stroke-dasharray="6.8 1.7 .8 1.7" stroke-linecap="butt"/>
<g fill="#000">
<path d="M121.2 104.6h.1zM199.1 106.5v.1zM207 104.6h.1zM260.3 102.5l.1 .1zM265.9 102.5v.1zM271.4 102.5v.1zM294.8 118l.1 .1zM294.8 132l.1 .1zM294.8 125l.1 .1zM262.3 165.9h.1zM267.8 165.9h.1zM273.2 165.9h.1z"/>
<path d="M121.2 194.5l.1 .1zM199.1 194.5v.1zM199.1 192.4v.1zM207 194.5l.1 .1zM215.1 194.5v.1zM296.8 195.3v.1zM296.8 188.3v.1z"/>
</g>
<g font-size="6.7">
<text x="155.4" y="267.6">1</text>
<text x="164.6" y="267.6">Colum</text>
<text x="180.5" y="267.6">n CO06</text>
<text x="200.8" y="267.6">0</text>
</g>
<g font-size="4.7">
<text x="351.2" y="190.2">North Field South Project</text>
<text x="352.1" y="195.7">Onshore LNG Facilities</text>
</g>
<g font-size="4">
<text x="147.1" y="94.8">A</text>
<text x="137.8" y="99.5">C</text>
<text x="221.3" y="99.5">C</text>
<text x="263.7" y="147.5">B-B</text>
<text x="137" y="187.5">B</text>
<text x="221.5" y="187.5">B</text>
<text x="147.1" y="201">A</text>
<text x="96.8" y="207.2">A-A</text>
<text x="265.8" y="209.4">C-C</text>
<text x="338.9" y="278">NFS</text>
</g>
<g font-size="3.3">
<text x="145.4" y="99.9">p33</text>
<text x="261.5" y="101.7">55 55</text>
<text x="198.3" y="103.5" transform="rotate(-90 198.3 103.5)">20</text>
<text x="213.9" y="103.1" transform="rotate(-90 213.9 103.1)">EL16799</text>
<text x="80.6" y="113.6">p33</text>
<text x="142.7" y="117.3">6</text>
<text x="239.2" y="125.1">CO006</text>
<text x="294.1" y="123" transform="rotate(-90 294.1 123)">70</text>
<text x="238.6" y="130.4">p83</text>
<text x="294.1" y="130" transform="rotate(-90 294.1 130)">70</text>
<text x="264.3" y="140.9">4-</text>
<text x="270.8" y="140.9">22</text>
<text x="120.5" y="152.6" transform="rotate(-90 120.5 152.6)">2998</text>
<text x="198.3" y="152.6" transform="rotate(-90 198.3 152.6)">2958</text>
<text x="206.3" y="152.6" transform="rotate(-90 206.3 152.6)">2998 (HN300x150x6.5x9x2958)</text>
<text x="264.8" y="151.5">1:10</text>
<text x="78.2" y="157.3">CO006</text>
<text x="141.9" y="160.3">CO006</text>
<text x="263.5" y="165">55 55</text>
<text x="140.8" y="178.2">6</text>
<text x="289.6" y="176.7">p33</text>
<text x="241.1" y="188.5">CO006</text>
<text x="296.1" y="186.4" transform="rotate(-90 296.1 186.4)">70</text>
<text x="213.9" y="193" transform="rotate(-90 213.9 193)">EL13801</text>
<text x="296.1" y="193.4" transform="rotate(-90 296.1 193.4)">70</text>
<text x="104.1" y="200.6">p83</text>
<text x="187.2" y="200.6">p83</text>
<text x="198.3" y="198.6" transform="rotate(-90 198.3 198.6)">20</text>
<text x="265.9" y="202.8">4-</text>
<text x="272.4" y="202.8">22</text>
<text x="97.8" y="211.2">1:10</text>
<text x="267" y="213.4">1:10</text>
<text x="29.2" y="273">1</text>
<text x="39.1" y="273">A/1-2/QNHD +16.799</text>
<text x="27.6" y="280.1">QTY</text>
<text x="38.8" y="280">M BERS LOCATION</text>
<text x="40.7" y="280">EM</text>
</g>
<g font-size="3.1">
<text x="381" y="278.1">1</text>
<text x="389.1" y="278">A3</text>
<text x="398.1" y="278.4">00</text>
</g>
<g font-size="2.8">
<text x="294.6" y="28.7">CO006</text>
<text x="294.6" y="32.8">p33</text>
<text x="294.6" y="36.7">p83</text>
<text x="372.8" y="40.6">TOTAL</text>
</g>
<g font-size="2.7">
<text x="338.5" y="255.8">INLET AREA</text>
<text x="338.5" y="262.8">361-RC3210-S-01-CO006</text>
<text x="338.5" y="259.3">STEEL STRUCTURE DRAW</text>
<text x="361.1" y="259.3">ING</text>
</g>
<g font-size="2.6">
<text x="211.8" y="17.3">Length</text>
<text x="224.1" y="17.4">Width</text>
<text x="234.2" y="17.3">Height</text>
<text x="246.6" y="17.9">Pay Cat.</text>
<text x="261.1" y="17.6">Line</text>
<text x="268.7" y="17.9">Qty.</text>
<text x="276.7" y="17.8">Mark</text>
<text x="294.3" y="17.5">Sub Mark</text>
<text x="309.1" y="17.6">Description</text>
<text x="332.6" y="17.9">Material</text>
<text x="345.6" y="17.9">Length</text>
<text x="360.5" y="17.9">Finish</text>
<text x="374.4" y="17.9">ABM</text>
<text x="383.5" y="17.9">Weight</text>
<text x="394.4" y="17.9">REMARK</text>
<text x="210" y="20.1">长度(mm)</text>
<text x="211.9" y="23.2">2998</text>
<text x="221.9" y="20.1">宽度(mm)</text>
<text x="225.7" y="23.3">210</text>
<text x="232" y="19.9">高度(mm)</text>
<text x="233.3" y="23.2">340</text>
<text x="245.9" y="20.8">付款等级</text>
<text x="260.8" y="20.5">行号</text>
<text x="268.7" y="20.5">数量</text>
<text x="276.4" y="20.6">构件号</text>
<text x="294" y="20.4">次构件号</text>
<text x="308.9" y="20.7">截面尺寸</text>
<text x="333.7" y="21">材质</text>
<text x="345.6" y="20.6">长度(mm)</text>
<text x="361.1" y="20.6">油漆</text>
<text x="370.4" y="20.5">材料订单号</text>
<text x="383.5" y="20.5">重量(kg)</text>
<text x="395.7" y="20.5">备 注</text>
<text x="242.3" y="28.6">1810.02.10.02.12</text>
<text x="261.7" y="24.8">1</text>
<text x="261.8" y="28.8">2</text>
<text x="268.7" y="24.8">1</text>
<text x="268.7" y="28.8">1</text>
<text x="276.2" y="24.8">CO006</text>
<text x="308.5" y="28.8">HN300x150x6.5x9</text>
<text x="308.7" y="24.4">Column</text>
<text x="332.1" y="28.6">Q355B</text>
<text x="345.6" y="28.6">2958</text>
<text x="361.4" y="28.5">G</text>
<text x="383" y="28.6">108.78</text>
<text x="242.3" y="32.6">1810.02.10.02.12</text>
<text x="261.8" y="32.9">3</text>
<text x="268.7" y="32.9">1</text>
<text x="308.5" y="32.8">PL20x210</text>
<text x="332.1" y="32.6">Q355B</text>
<text x="345.6" y="32.6">340</text>
<text x="361.4" y="32.6">G</text>
<text x="383" y="32.6">11.21</text>
<text x="242.3" y="36.6">1810.02.10.02.12</text>
<text x="261.8" y="36.8">4</text>
<text x="268.7" y="36.8">1</text>
<text x="308.5" y="36.7">PL20x210</text>
<text x="332.1" y="36.7">Q355B</text>
<text x="345.6" y="36.7">340</text>
<text x="361.4" y="36.6">G</text>
<text x="382.9" y="40.6">131.20</text>
<text x="383" y="36.6">11.21</text>
<text x="335" y="46.6">ASSEMBLY BOLT LIST</text>
<text x="320.6" y="52">Dia.</text>
<text x="332.8" y="52">Grade</text>
<text x="350.9" y="52.1">Pay Code</text>
<text x="364.7" y="52">Length</text>
<text x="380.2" y="51.9">No.</text>
<text x="390.7" y="52">Site/Shop</text>
<text x="320.8" y="55.9">20</text>
<text x="327.3" y="55.9">A325M</text>
<text x="345.6" y="55.9">G</text>
<text x="353.9" y="56">C1</text>
<text x="371.1" y="56">65</text>
<text x="380.7" y="55.9">4</text>
<text x="394.7" y="56">Site</text>
<text x="320.8" y="60.1">20</text>
<text x="327.2" y="64">(Mechanical galvanized only for DTI washer)</text>
<text x="327.3" y="60.1">A325M</text>
<text x="345.6" y="60">G</text>
<text x="353.9" y="60.3">C1</text>
<text x="371.1" y="60.2">75</text>
<text x="380.7" y="60.1">4</text>
<text x="394.7" y="60.2">Site</text>
</g>
<text font-size="2.4" x="349.3" y="278.7">5496_21-ST20301-02045</text>
<g font-size="1.9">
<text x="367.2" y="46.4">( FOR 1 ASSEMBLY)</text>
<text x="348.7" y="273.6">PROJECT DOCUMENT NO.</text>
</g>
<g font-size="1.6">
<text x="338.8" y="143">REV</text>
<text x="339.5" y="140">00</text>
<text x="345.2" y="140">23JUN25</text>
<text x="345.8" y="143">DATE</text>
<text x="353.8" y="140">ISSUE FOR FABRICATION</text>
<text x="360.9" y="143">REVISION</text>
<text x="381" y="143.1">BY</text>
<text x="381.3" y="138.5">WYF</text>
<text x="386.4" y="143">CHKD</text>
<text x="387.4" y="138.5">WYW</text>
<text x="392.9" y="143">APVD</text>
<text x="394.8" y="138.5">Y.F</text>
<text x="399.6" y="143">APVD</text>
<text x="401.1" y="138.6">Y.F</text>
<text x="338.2" y="153.7">RETURN TO VENDOR</text>
<text x="389.1" y="153.7">RESPOND BY</text>
<text x="343.5" y="157.9">1</text>
<text x="345.7" y="157.9">REVISE AND RESUBMIT</text>
<text x="343.5" y="165.7">2 TO BE ISSUED AS FINAL PROVIDED</text>
<text x="345.3" y="168">COMMENTS ARE INCORPORATED</text>
<text x="343.5" y="173.4">3</text>
<text x="345.7" y="173.4">NOT COMMENT - FINAL ISSUE</text>
<text x="343.5" y="181.1">4</text>
<text x="345.7" y="181.1">FOR INFORMATION ONLY</text>
<text x="338.6" y="223.5">COMPANY CONTRACT NO.:</text>
<text x="338.7" y="227.5">P.O:</text>
<text x="359.2" y="223.4">LTC/C/NFS/5496/21</text>
<text x="360.6" y="227.7">215777C008-00000-PO-1800-20301-NFS520</text>
<text x="374.6" y="223.4">CONTRACTOR JOB NO.:</text>
<text x="391.8" y="223.4">N/A</text>
<text x="338.7" y="231.1">REQUISITION NO.:</text>
<text x="360.8" y="230.9">NFS_EPC-TECC-ST-REQ-20301</text>
<text x="338.7" y="238.3">TAG NO.:</text>
<text x="338.7" y="234.7">EQUIPMENT NAME:</text>
<text x="360.8" y="234.6">PACKAGE - III- STEELSTRUCTURES (Offsite Area)</text>
<text x="360.8" y="238.3">361-RC3210-S-01</text>
<text x="338.7" y="245.5">DOCUMENT CLASS:</text>
<text x="338.7" y="242">VENDOR NAME:</text>
<text x="360.8" y="241.8">UNITED STEEL STRUCTURES LTD.</text>
<text x="360.8" y="245.5">3</text>
<text x="338.7" y="249.2">VENDOR DOCUMENT NO.:</text>
<text x="360.8" y="249.2">ST20301-02048</text>
<text x="338.4" y="252.5">TITLE</text>
<text x="269.5" y="263.3">1. ACCUMULATIVE DIMENSIONS ARE TAKEN FROM THE &quot;RD&quot; LINE. 积累尺寸是根据这线 &quot;RD&quot;开始计算。</text>
<text x="269.4" y="269.9">4. ASSEMBLY MARK TO BE STAMPED ON THE FACE WHERE INDICATED THUS</text>
<text x="269.5" y="265.6">2. ALL GAS RE-ENTRANT CUTS WILL HAVE A RADIUS OF 10mm U.N.O.</text>
<text x="269.5" y="267.7">3. ALL SUBMARKS THIS SHEET TO BE PREFIXED (</text>
<text x="294.8" y="267.9">361-RC3210-S-01 这张图样的所有副标记前面要加 (</text>
<text x="301.2" y="267.7">).</text>
<text x="304.8" y="265.6">所有气割直角切口要有10mm 的半径，除另有所指。</text>
<text x="307.1" y="269.9">. 构件号打在</text>
<text x="315" y="269.9">标记面上。</text>
<text x="322.1" y="267.8">361-RC3210-S-01</text>
<text x="326.3" y="267.7">)。</text>
<text x="338.2" y="269.9">SCALE</text>
<text x="349.3" y="269.8">1:10</text>
<text x="371.8" y="269.9">PROJECT NO.</text>
<text x="384.3" y="269.9">LTC/C/NFS/5496/21</text>
<text x="269.5" y="272.2">5. &quot;&gt;&quot; DENOTES THE TOUCH FACE OF MEMBERS, SHOP MUST SPOT THEM. &quot; &gt; &quot;为构件结合面，工厂需标识出来。</text>
<text x="269.6" y="274.3">6. ALL THE DIAMETER OF SCALLOP IS 25mm U.N.O. 所有扇形倒角半径都是25mm，除另有所指。</text>
<text x="338" y="273.2">PROJECT</text>
<text x="378" y="273.1">SHEET No.</text>
<text x="389.1" y="273.1">SIZE</text>
<text x="396.2" y="273.2">REVISION</text>
<text x="269.6" y="280.7">9. TEMPORARY BOLTS SHALL BE RED COATED TO DISTIGUISH FROM THE PERMANENT BOLT. 临时螺栓应涂红油漆，以区别与永久螺栓。</text>
<text x="269.6" y="276.5">7. ALL WELDS SHALL BE CONTINUOUS, U.N.O. 所有焊缝都是连续焊缝，除另有所指。</text>
<text x="269.6" y="278.6">8. SEAL WELDS OF 3MM FILLET WELD SHALL BE PROVIDED IN WELDED CONNECTIONS. 焊接节点里的封焊是3mm角焊缝。</text>
</g>
<g font-size="1.3">
<text x="364.2" y="148.4">TAKEN ON VENDOR PRINTS SHALL NOT RELIEVE VENDOR</text>
<text x="364.2" y="149.9">FROM ITS RESPONSIBILITIES UNDER PURCHASE ORDER.</text>
<text x="364.2" y="146.8">PURCHASER'S PERMISSION TO PROCEED OR REVIEW</text>
</g>
<g font-size="1">
<text x="347.1" y="206.7">THIS DOCUMENT IS PROPERTY OF QATARENERGY LNG.THIS DRAW</text>
<text x="347.1" y="208">OR DISCLOSED INANY FORMOR MEDIUMTO THIRD PARTIES, OR USED FOR OTHER THANTHE PURPOSE FOR W</text>
<text x="347.3" y="209.5">IT HAS BEENPROVIDED, INW</text>
<text x="360" y="209.5">HOLE OR INPART INANY MANNER EXCEPT AS EXPRESSLY PERMITTED BY QATARENERGY LNG.</text>
<text x="375.8" y="206.7">ING OR MATERIAL DESCRIBED THEREONMAY NOT BE COPIED</text>
<text x="395.1" y="208">HICH</text>
</g>
</svg>
